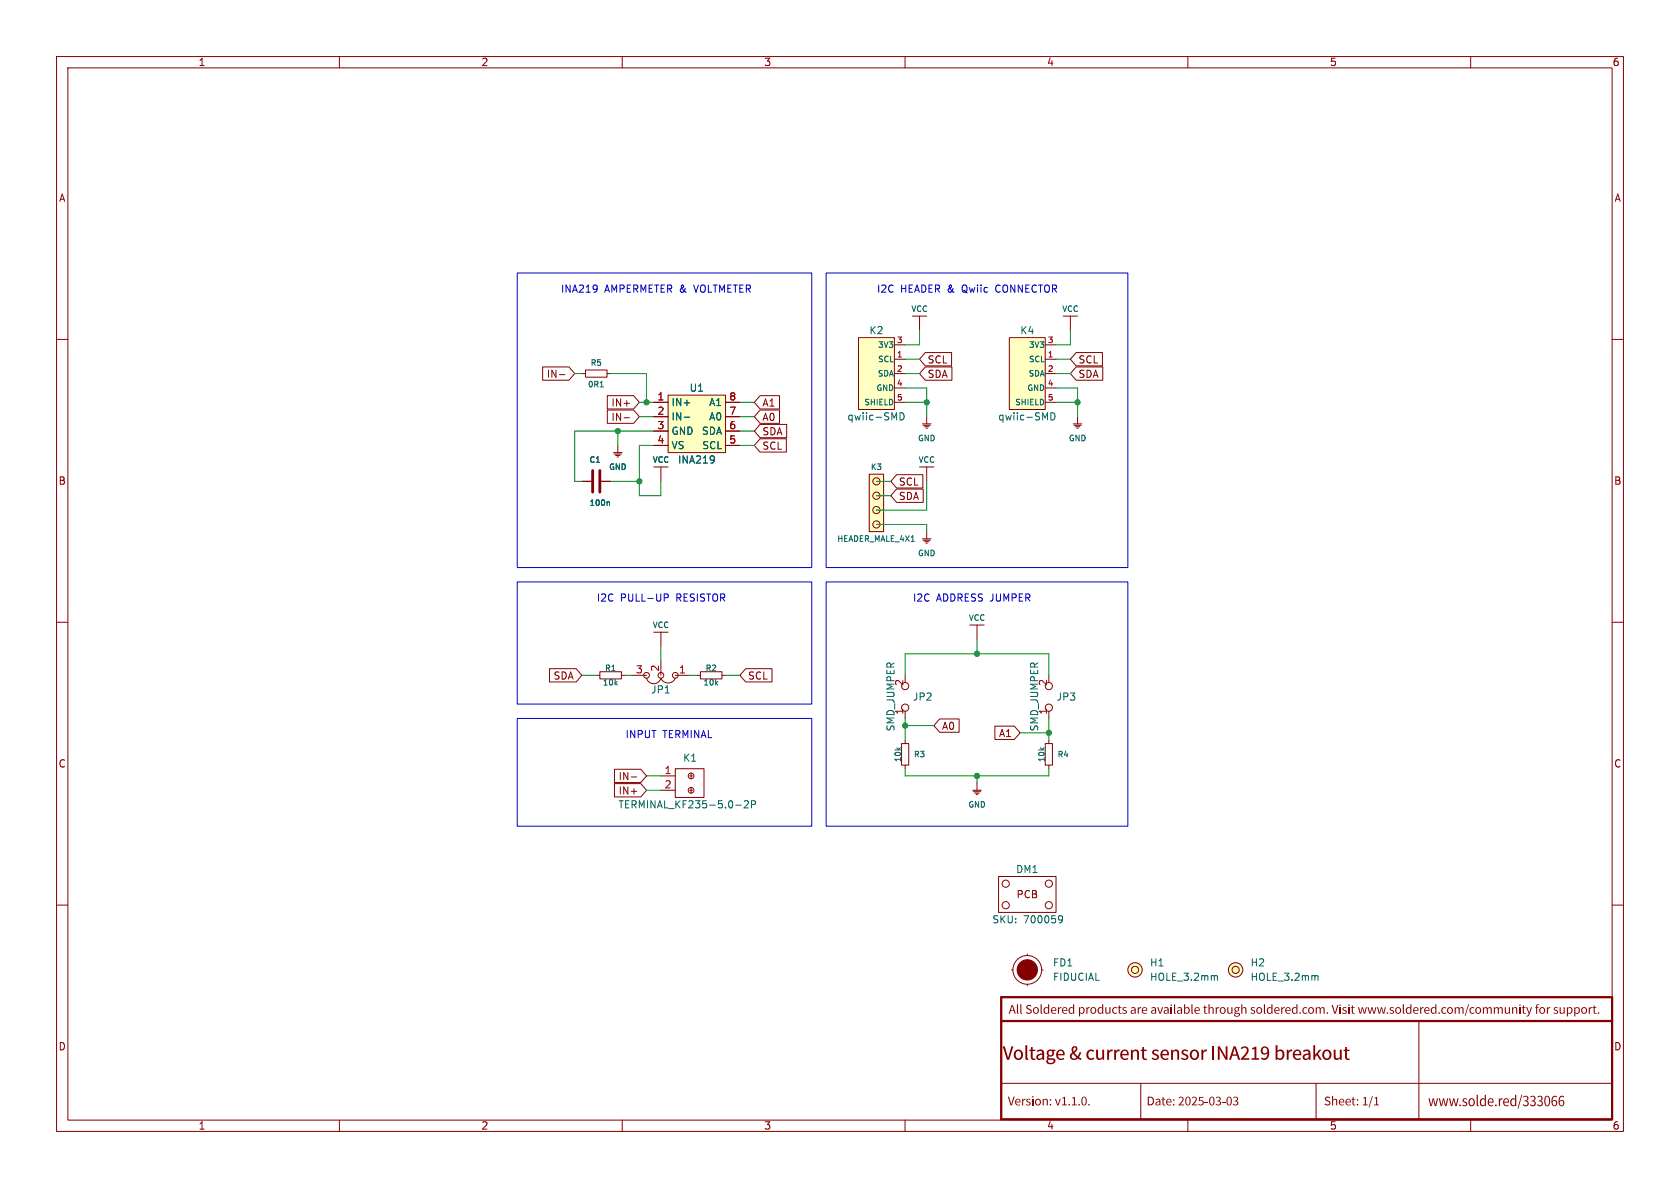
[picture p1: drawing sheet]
<svg xmlns="http://www.w3.org/2000/svg" width="297mm" height="210mm" viewBox="0 0 297 210" stroke-linecap="round" stroke-linejoin="round" font-family="sans-serif">
<g fill="none" stroke="#840000" stroke-width=".18">
<path d="M10 10h277v190h-277zM12 12h273v186h-273zM60 10v2M110 10v2M160 10v2M210 10v2M260 10v2M10 60h2M285 60h2M10 110h2M285 110h2M10 160h2"/>
<path d="M285 160h2M60 198v2M110 198v2M160 198v2M177 191.5h108M210 198v2M260 198v2"/>
</g>
<g fill="#840000">
<path d="M181.3 184.8h.3v2.2l.2 .3a.35 .35 0 0 1-.4 0 .35 .35 0 0 1-.1-.3z"/>
<path d="M225.5 184.8h.3v.9a.78 .78 0 0 1 1 0 .78 .78 0 0 1 .2 1 .73 .73 0 0 1-.4 .6 .73 .73 0 0 1-.8-.1v.1h-.3v-1.3h.3v.9a.58 .58 0 0 0 .8 0 .58 .58 0 0 0 .1-.7 .47 .47 0 0 0-.4-.4 .47 .47 0 0 0-.5 .2h-.3z"/>
<path d="M232.2 184.8h.3v1.7l.7-.9h.4l-.6 .7 .7 1h-.4l-.5-.8-.3 .4v.4h-.3z"/>
</g>
<path d="M284.8 176.3h-107.8v21.6h107.9M285 176.3v21.6M177 180.5h108" fill="none" stroke="#840000" stroke-width=".4"/>
<path d="M201.7 191.5v6.5M232.7 191.5v6.5M250.8 180.5v17.5" fill="none" stroke="#840000" stroke-width=".18"/>
<path d="M118.1 69.9h10.2v10.1h-10.2z" fill="#ffffc2"/>
<g fill="none" stroke="#840000" stroke-width=".18">
<path d="M188 55.9h2.5M189.2 55.9v2.5M102.9 66h.6M103.5 65.4h3.8v1.3h-3.8zM107.3 66h.6M109.2 78.7v1.3M115.6 71.1h2.5M115.6 73.7h2.5M115.6 76.2h2.5M115.6 78.7h2.5M118.1 69.9h10.2v10.1h-10.2zM128.3 71.1h2.5"/>
<path d="M128.3 73.7h2.5M128.3 76.2h2.5M128.3 78.7h2.5M163.1 74.9h1.5M163.2 75.2h1.3M163.4 75.4h.8M163.7 75.7h.3M163.8 73.7v1.2M189.7 74.9h1.6M189.9 75.2h1.2M190.1 75.4h.8M190.4 75.7h.2"/>
<path d="M190.5 73.7v1.2M102.9 85.1h1.9M106.1 85.1h1.8M108.5 80h1.5M108.6 80.3h1.3M108.8 80.5h.8M109.1 80.8h.2M115.6 82.6h2.5M116.8 82.6v2.5M162.6 82.6h2.5M163.8 82.6v2.5M105.4 119.4h.6"/>
<path d="M106 118.7h3.9v1.3h-3.9zM109.9 119.4h.6M111.8 119.4h2.5M114.3 119.9a1.32 1.32 0 0 0 1.3 1 1.32 1.32 0 0 0 1.2-1 1.38 1.38 0 0 0 1.3 .8 1.38 1.38 0 0 0 1.3-.8M116.8 116.8v2.6M119.4 119.4h2.5M185.4 119.4v1.3M116.8 139.7h2.6M116.8 137.2h2.6M119.4 135.9h5.1v5.1h-5.1zM121.9 139.7h.5M121.9 137.2h.5"/>
<path d="M122.2 136.7v1M122.2 139.2v1M185.4 125.7v1.3M176.5 154.9h10.2v6.4h-10.2zM178.8 171.5h.3M181.6 168.7v.2M181.6 174v.2M184.1 171.5h.3"/>
<circle cx="114.3" cy="119.4" r=".51"/>
<circle cx="116.8" cy="119.4" r=".51"/>
<circle cx="119.4" cy="119.4" r=".51"/>
<circle cx="122.2" cy="139.7" r=".51"/>
<circle cx="122.2" cy="137.2" r=".51"/>
<circle cx="185.4" cy="121.3" r=".63"/>
<circle cx="185.4" cy="125.1" r=".63"/>
<circle cx="177.8" cy="156.2" r=".63"/>
<circle cx="185.4" cy="156.2" r=".63"/>
<circle cx="177.8" cy="160" r=".63"/>
<circle cx="181.6" cy="171.4" r="2.54"/>
<circle cx="185.4" cy="160" r=".63"/>
<circle cx="200.7" cy="171.4" r=".63"/>
<circle cx="200.7" cy="171.4" r="1.27"/>
<circle cx="218.4" cy="171.4" r=".63"/>
<circle cx="218.4" cy="171.4" r="1.27"/>
</g>
<path d="M106.1 68.4h.6M121 73.8h.9M107.5 88.7l.3 .1v.6M126.2 80.7a1.07 1.07 0 0 1-.1 1M126.3 81.1l-.1 .2M130.1 142.3h.9M131.6 141.7l.5-.2 .2 .4-.8 .9h.8M132.9 142.2h.6l.1-.2-.1-.3-.6-.2v1.3M187.4 161.9l.4 .1a.84 .84 0 0 1-.3 1.1h-.3M187.8 162.4l-.1 .2-.3 .1M214.9 172.5l.3 .1v.7M232.6 172.5l.4 .1v.7" fill="none" stroke="#006464" stroke-width=".18"/>
<path d="M104.8 83.2v3.8M106 83.2v3.8" fill="none" stroke="#840000" stroke-width=".5"/>
<g fill="#ffffc2" stroke="#ffffc2" stroke-width=".18">
<circle cx="218.4" cy="171.4" r="1.27"/>
<circle cx="200.7" cy="171.4" r="1.27"/>
</g>
<circle cx="181.6" cy="171.5" r="1.8" fill="#840000" stroke="#840000" stroke-width=".18"/>
<path d="M151.8 59.7h6.3v12.7h-6.3z" fill="#ffffc2"/>
<path d="M151.8 59.7h6.3v12.7h-6.3zM158.1 63.5h1.9M158.1 66h1.9M158.1 61h1.9M158.1 68.6h1.9M158.1 71.1h1.9" fill="none" stroke="#840000" stroke-width=".18"/>
<path d="M159.1 73a.64 .64 0 0 1 .7 .6 .64 .64 0 0 1-.7 .6z" fill="none" stroke="#006464" stroke-width=".18"/>
<path d="M153.7 83.8h2.5v10.2h-2.5z" fill="#ffffc2"/>
<g fill="none" stroke="#840000" stroke-width=".18">
<path d="M161.3 55.9h2.5M162.6 55.9v2.5M153.7 83.8h2.5v10.2h-2.5zM154.9 92.7h.1M154.9 90.2h.1M154.9 87.6h.1M154.9 85.1h.1M163.1 95.3h1.5M163.2 95.5h1.3M163.4 95.8h.8M163.7 96h.3M163.8 94v1.3"/>
<path d="M160 119.4v1.3M171.4 110.5h2.6M172.7 110.5v2.5M159.4 131.4h1.3v3.9h-1.3zM160 125.7v1.3M160 130.8v.6M160 135.3v.6M172 139.7h1.5M172.1 140h1.3M172.7 138.4v1.3M184.8 131.4h1.3v3.9h-1.3zM185.4 130.8v.6"/>
<path d="M185.4 135.3v.6M172.3 140.2h.8M172.6 140.5h.2"/>
<circle cx="154.9" cy="92.7" r=".63"/>
<circle cx="154.9" cy="87.6" r=".63"/>
<circle cx="154.9" cy="90.2" r=".63"/>
<circle cx="154.9" cy="85.1" r=".63"/>
<circle cx="160" cy="125.1" r=".63"/>
<circle cx="160" cy="121.3" r=".63"/>
</g>
<path d="M178.4 59.7h6.4v12.7h-6.4z" fill="#ffffc2"/>
<g fill="none" stroke="#840000" stroke-width=".18">
<path d="M178.4 59.7h6.4v12.7h-6.4zM95.9 64.9h4.7l1 1.1-1 1.2h-4.7zM98.9 66.2h1M107.4 72.5h4.6l1 1.2-1 1.1h-4.6zM107.4 69.9h4.6l1 1.2-1 1.2h-4.6zM110.3 73.8h1M115.6 71.1h2.5M115.6 73.7h2.5M115.6 76.2h2.5M115.6 78.7h2.5M128.3 71.1h2.5M128.3 73.7h2.5"/>
<path d="M128.3 76.2h2.5M128.3 78.7h2.5M134.4 69.9h3.4v2.4h-3.4l-1.1-1.2zM134.4 75h4.7v2.4h-4.7l-1.1-1.2zM134.4 72.5h3.4v2.3h-3.4l-1.1-1.1zM134.4 77.6h4.6v2.3h-4.6l-1.1-1.2zM163.6 64.9h4.7v2.3h-4.7l-1-1.2zM163.6 62.3h4.6v2.4h-4.6l-1-1.2zM184.8 63.5h1.9M184.8 66h1.9M184.8 61h1.9M184.8 68.6h1.9"/>
<path d="M184.8 71.1h1.9M190.2 64.9h4.8v2.3h-4.8l-1-1.2zM190.2 62.3h4.7v2.4h-4.7l-1-1.2zM102.9 85.1h1.9M106.1 85.1h1.8M158.5 86.5h4.7v2.3h-4.7l-1-1.2zM158.5 83.9h4.6v2.4h-4.6l-1-1.2zM97.1 118.2h4.8l1 1.2-1 1.2h-4.8zM115.6 111.8h2.5M116.8 111.8v2.5M123.2 119.4h.6M123.8 118.7h3.8v1.3h-3.8z"/>
<path d="M127.6 119.4h.7M131.8 118.2h4.7v2.4h-4.7l-1-1.2zM108.6 136h4.7l1 1.2-1 1.1h-4.7zM108.6 138.5h4.7l1 1.2-1 1.2h-4.7zM111.6 137.3h1M166.1 127.1h3.5v2.3h-3.5l-1-1.1zM175.9 128.4h3.4l1 1.1-1 1.2h-3.4z"/>
</g>
<path d="M121 73.8h.9M185.8 73a.64 .64 0 0 1 .7 .6 .64 .64 0 0 1-.7 .6zM107.5 88.7l.3 .1v.6M126.2 80.7a1.07 1.07 0 0 1-.1 1M126.3 81.1l-.1 .2" fill="none" stroke="#006464" stroke-width=".18"/>
<path d="M91.4 48.3h52.1v52h-52.1zM105.4 50.4l.1 .1a1.07 1.07 0 0 1-.1 1M105.6 50.9l-.2 .2M146 48.3h53.4v52h-53.4zM91.4 102.9h52.1v21.6h-52.1zM117.4 105h.5l.2 .2-.1 .4-.6 .1M146 102.9h53.4v43.2h-53.4zM91.4 127h52.1v19.1h-52.1z" fill="none" stroke="#0000c2" stroke-width=".18"/>
<g fill="none" stroke="#009600" stroke-width=".18">
<path d="M162.6 58.4v2.6h-2.6M189.2 58.4v2.6h-2.5M101.6 66h1.3M107.9 66h6.4v5.1M109.2 76.2v2.5M113 71.1h2.6M113 73.7h2.6M115.6 78.7h-2.6v8.9h3.8v-2.5M115.6 76.2h-14v8.9h1.3M130.8 71.1h2.5M130.8 73.7h2.5M130.8 78.7h2.5"/>
<path d="M130.8 76.2h2.5M160 71.1h3.8M160 66h2.6M160 68.6h3.8v5.1M160 63.5h2.6M186.7 71.1h3.8M186.7 66h2.5M186.7 63.5h2.5M186.7 68.6h3.8v5.1M107.9 85.1h5.1M154.9 92.7h8.9v1.3M154.9 85.1h2.6"/>
<path d="M154.9 87.6h2.6M163.8 85.1v5.1h-8.9M102.9 119.4h2.5M110.5 119.4h1.3M116.8 114.3v2.5M121.9 119.4h1.3M128.3 119.4h2.5M160 119.4v-3.8h25.4v3.8M172.7 113v2.6M114.3 137.2h2.5M114.3 139.7h2.5M160 127v3.8"/>
<path d="M160 135.9v1.3h25.4v-1.3M160 128.3h5.1M172.7 137.2v1.2M180.3 129.5h5.1M185.4 127v3.8"/>
</g>
<g fill="#009600" stroke="#009600" stroke-width=".18">
<circle cx="185.4" cy="129.5" r=".46"/>
<circle cx="172.7" cy="137.2" r=".46"/>
<circle cx="160" cy="128.3" r=".46"/>
<circle cx="163.8" cy="71.1" r=".46"/>
<circle cx="114.3" cy="71.1" r=".46"/>
<circle cx="113" cy="85.1" r=".46"/>
<circle cx="109.2" cy="76.2" r=".46"/>
<circle cx="190.5" cy="71.1" r=".46"/>
<circle cx="172.7" cy="115.6" r=".46"/>
</g>
<text font-size="3.5" fill="#840000" x="177.3" y="188.6">Voltage&amp;currentsensorINA219breakout</text>
<text font-size="2.8" fill="#840000" x="252.5" y="196.5">www.solde.red/333066</text>
<g font-size="2.3" fill="#840000">
<text x="178.3" y="180">AllSolderedproductsareavailablethrough soldered.com.Visitwww.soldered.com/communityfor support.</text>
<text x="178.2" y="196.2">Version:v1.1.0.</text>
<text x="202.7" y="196.2">Date:2025-03-03</text>
<text x="234" y="196.2">Sheet:1/1</text>
</g>
<g font-size="1.8" fill="#840000">
<text x="35" y="11.9">1</text>
<text x="85" y="11.9">2</text>
<text x="135" y="11.9">3</text>
<text x="185" y="11.9">4</text>
<text x="235" y="11.9">5</text>
<text x="285" y="11.9">6</text>
<text x="10.3" y="35.9">A</text>
<text x="285.3" y="35.9">A</text>
<text x="163.9" y="64.5">SCL</text>
<text x="190.6" y="64.5">SCL</text>
<text x="96.6" y="67">IN-</text>
<text x="163.9" y="67">SDA</text>
<text x="190.6" y="67">SDA</text>
<text x="108" y="74.6">IN-</text>
<text x="108" y="72.1">IN+</text>
<text x="134.7" y="72.1">A1</text>
<text x="134.7" y="77.2">SDA</text>
<text x="134.7" y="74.6">A0</text>
<text x="134.7" y="79.7">SCL</text>
<text x="10.3" y="85.9">B</text>
<text x="158.8" y="88.6">SDA</text>
<text x="158.8" y="86">SCL</text>
<text x="285.3" y="85.9">B</text>
<text x="97.8" y="120.3">SDA</text>
<text x="132.1" y="120.3">SCL</text>
<text x="166.4" y="129.2">A0</text>
<text x="176.5" y="130.5">A1</text>
<text x="10.3" y="135.9">C</text>
<text x="285.3" y="135.9">C</text>
<text x="109.3" y="138.1">IN-</text>
<text x="109.3" y="140.7">IN+</text>
<text x="179.6" y="159">PCB</text>
<text x="10.3" y="185.9">D</text>
<text x="285.3" y="185.9">D</text>
<text x="35" y="199.9">1</text>
<text x="85" y="199.9">2</text>
<text x="135" y="199.9">3</text>
<text x="185" y="199.9">4</text>
<text x="235" y="199.9">5</text>
<text x="285" y="199.9">6</text>
</g>
<g font-size="1.8" fill="#0000c2">
<text x="99.1" y="51.8">INA219</text>
<text x="106.9" y="51.8">AMPERMETER &amp;</text>
<text x="123" y="51.8">VOLTMETER</text>
<text x="154.9" y="51.8">I2C</text>
<text x="159.2" y="51.8">HEADER &amp;</text>
<text x="170.4" y="51.8">Qwiic</text>
<text x="176.5" y="51.8">CONNECTOR</text>
<text x="105.4" y="106.4">I2C</text>
<text x="109.7" y="106.4">PULL-UP</text>
<text x="119.7" y="106.4">RESISTOR</text>
<text x="161.3" y="106.4">I2C</text>
<text x="165.5" y="106.4">ADDRESS JUMPER</text>
<text x="110.5" y="130.6">INPUT</text>
<text x="117.2" y="130.6">TERMINAL</text>
</g>
<g font-size="1.8" fill="#006464">
<text x="153.6" y="59.3">K2</text>
<text x="180.3" y="59.3">K4</text>
<text x="118.6" y="72">IN+</text>
<text x="121.8" y="69.4">U1</text>
<text x="125.3" y="72">A1</text>
<text x="118.6" y="74.5">IN-</text>
<text x="118.6" y="77.1">GND</text>
<text x="124" y="77.1">SDA</text>
<text x="125.3" y="74.5">A0</text>
<text x="149.7" y="74.5">qwiic-SMD</text>
<text x="176.4" y="74.5">qwiic-SMD</text>
<text x="118.6" y="79.6">VS</text>
<text x="119.8" y="82.1">INA219</text>
<text x="124.1" y="79.6">SCL</text>
<text x="115" y="122.8">JP1</text>
<text x="161.3" y="124.1">JP2</text>
<text x="186.7" y="124.1">JP3</text>
<text x="158.3" y="129.4" transform="rotate(-90 158.3 129.4)">SMD_JUMPER</text>
<text x="159.8" y="126.4" transform="rotate(-90 159.8 126.4)">1</text>
<text x="183.7" y="129.4" transform="rotate(-90 183.7 129.4)">SMD_JUMPER</text>
<text x="185.2" y="126.4" transform="rotate(-90 185.2 126.4)">1</text>
<text x="120.7" y="134.8">K1</text>
<text x="109.2" y="143.1">TERMINAL_KF235-5.0-2P</text>
<text x="179.5" y="154.5">DM1</text>
<text x="175.3" y="163.4">SKU:</text>
<text x="180.9" y="163.4">700059</text>
<text x="186.1" y="171">FD1</text>
<text x="186.1" y="173.6">FIDUCIAL</text>
<text x="203.2" y="173.6">HOLE_3.2mm</text>
<text x="203.2" y="171">H1</text>
<text x="221" y="173.6">HOLE_3.2mm</text>
<text x="221" y="171">H2</text>
</g>
<g font-size="1.8" fill="#a90000">
<text x="116.1" y="70.9">1</text>
<text x="128.8" y="70.9">8</text>
<text x="116.1" y="73.4">2</text>
<text x="116.1" y="75.9">3</text>
<text x="128.8" y="75.9">6</text>
<text x="128.8" y="73.4">7</text>
<text x="116.1" y="78.5">4</text>
<text x="128.8" y="78.5">5</text>
<text x="112.3" y="119.1">3</text>
<text x="116.6" y="118.8" transform="rotate(-90 116.6 118.8)">2</text>
<text x="119.9" y="119.1">1</text>
<text x="159.8" y="121.4" transform="rotate(-90 159.8 121.4)">2</text>
<text x="185.2" y="121.4" transform="rotate(-90 185.2 121.4)">2</text>
<text x="117.4" y="136.9">1</text>
<text x="117.4" y="139.4">2</text>
</g>
<g font-size="1.4" fill="#006464">
<text x="161" y="55.3">VCC</text>
<text x="187.7" y="55.3">VCC</text>
<text x="104.3" y="64.9">R5</text>
<text x="155.1" y="64.2">SCL</text>
<text x="155.1" y="61.7">3V3</text>
<text x="181.8" y="64.2">SCL</text>
<text x="181.8" y="61.7">3V3</text>
<text x="103.8" y="68.7">0R1</text>
<text x="152.7" y="71.8">SHIELD</text>
<text x="154.8" y="69.3">GND</text>
<text x="155.1" y="66.8">SDA</text>
<text x="179.3" y="71.8">SHIELD</text>
<text x="181.5" y="69.3">GND</text>
<text x="181.7" y="66.8">SDA</text>
<text x="104.1" y="82">C1</text>
<text x="107.6" y="83.3">GND</text>
<text x="115.3" y="82">VCC</text>
<text x="153.8" y="83.3">K3</text>
<text x="162.2" y="78.2">GND</text>
<text x="162.3" y="82">VCC</text>
<text x="188.8" y="78.2">GND</text>
<text x="104.1" y="89.6">100n</text>
<text x="147.9" y="96">HEADER_MALE_4X1</text>
<text x="162.2" y="98.5">GND</text>
<text x="115.3" y="111.2">VCC</text>
<text x="171.2" y="109.9">VCC</text>
<text x="106.8" y="118.8">R1</text>
<text x="124.6" y="118.8">R2</text>
<text x="106.5" y="121.4">10k</text>
<text x="124.2" y="121.4">10k</text>
<text x="159.5" y="134.8" transform="rotate(-90 159.5 134.8)">10k</text>
<text x="161.5" y="134.1">R3</text>
<text x="184.9" y="134.8" transform="rotate(-90 184.9 134.8)">10k</text>
<text x="186.9" y="134.1">R4</text>
<text x="171.1" y="143">GND</text>
</g>
<g font-size="1.4" fill="#a90000">
<text x="158.5" y="63.2">1</text>
<text x="158.5" y="65.8">2</text>
<text x="158.5" y="60.7">3</text>
<text x="185.1" y="63.2">1</text>
<text x="185.1" y="65.8">2</text>
<text x="185.1" y="60.7">3</text>
<text x="158.5" y="68.3">4</text>
<text x="158.5" y="70.9">5</text>
<text x="185.1" y="68.3">4</text>
<text x="185.1" y="70.9">5</text>
</g>
</svg>
